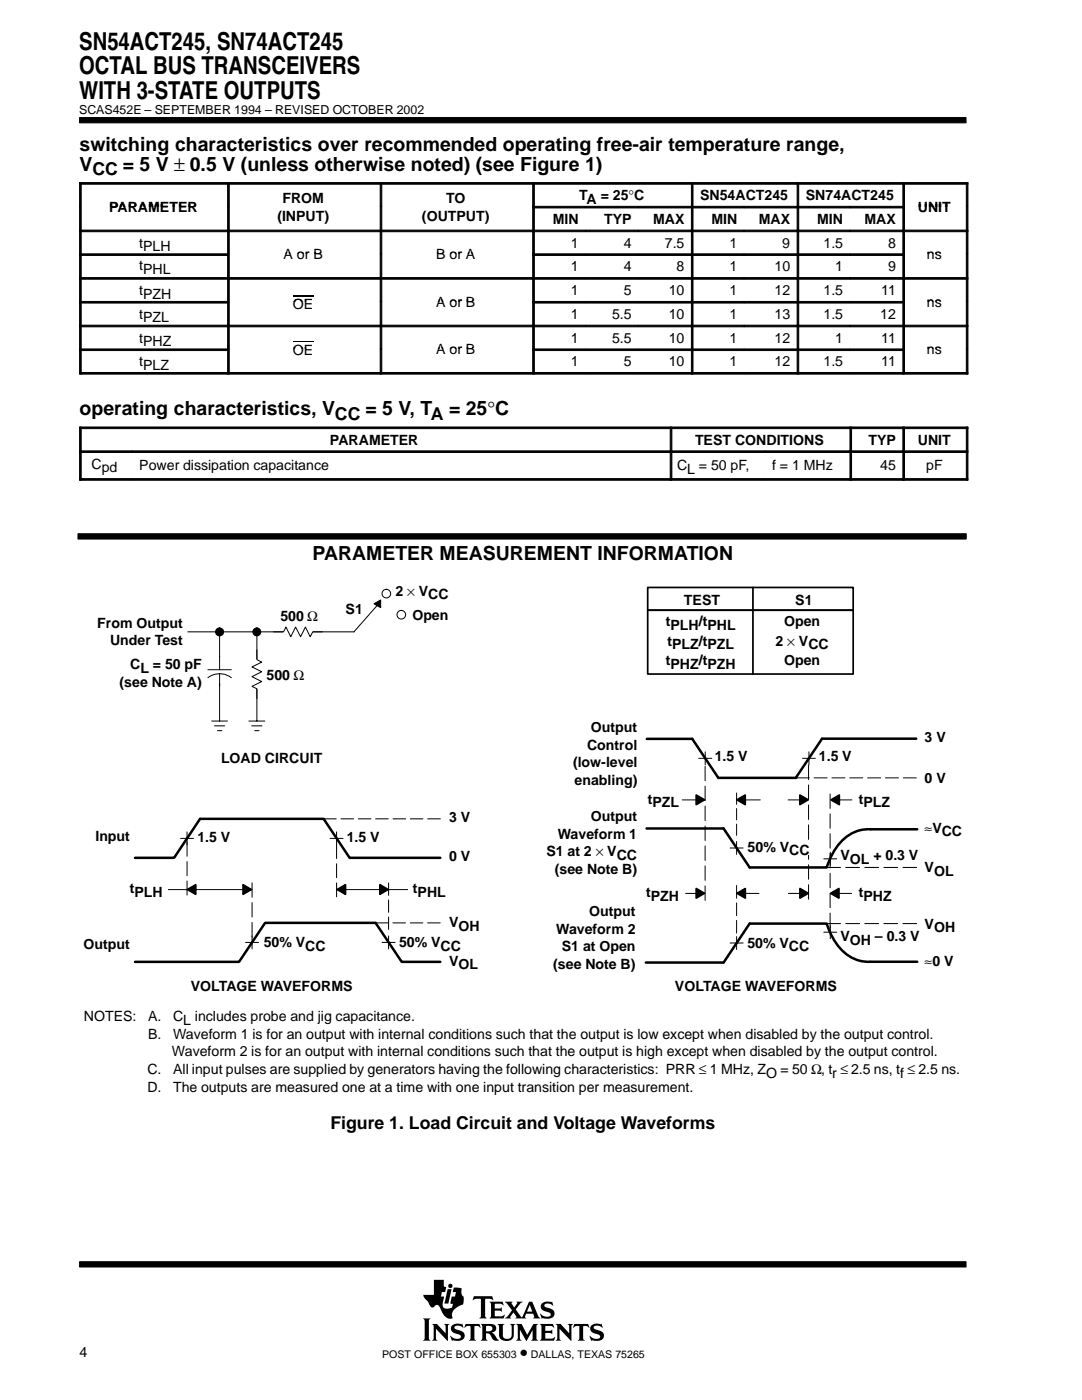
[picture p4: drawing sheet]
<svg xmlns="http://www.w3.org/2000/svg" width="216mm" height="279mm" viewBox="0 0 216 279" stroke-linecap="round" stroke-linejoin="round" font-family="sans-serif">
<g fill="#000" stroke="#000" stroke-width=".2">
<path d="M15.9 23.5h176.9v1h-176.9z" fill-rule="evenodd"/>
<path d="M15.9 251.8h176.9v1.1h-176.9z" fill-rule="evenodd"/>
</g>
<g fill="#000">
<path d="M89.3 257.3h.8l-.6 2.9h-.8z"/>
<path d="M84.4 263.1h1.5l-.3 .4v3.7l.3 .4h-1.5l.3-.6v-3.4z" fill-rule="evenodd"/>
<path d="M86.2 264.2h1l1.7 1.9v-1.5l-.3-.4h1.1l-.3 .4v3l-2.4-2.4v2l.3 .4h-1.1l.3-.6v-2.3z" fill-rule="evenodd"/>
<path d="M86.6 255.4h2v1.3l.4 .2-.2 1h-.6l-.2 .9h.6l-.2 1.1a1.11 1.11 0 0 0 .3 1.2l.6 .1 .9-.3 .2-.7-.5-.1 .2-1.3h.7l.2-.9h-.7l.3-1 1.5 .2v1l.1 .4 .3 .3v.9a.54 .54 0 0 1-.4 .7l-.4 .2a2.35 2.35 0 0 0-1.5 1.6v.4a.29 .29 0 0 1 .1 .3 .29 .29 0 0 1-.2 .3h-.1a2.21 2.21 0 0 1-2-1.9l-.1-.1a.68 .68 0 0 0-.5-.7 .68 .68 0 0 0-.8 .4 .88 .88 0 0 1-1.1-.9l-.8-.9-.2-.7h2.1z" fill-rule="evenodd"/>
<path d="M90.2 264.5a2.17 2.17 0 0 1 1.9-.2l.1-.1 .3 .8-.8-.4h-.7a.36 .36 0 0 0-.3 .4 .36 .36 0 0 0 .4 .3l.3 .1a1.19 1.19 0 0 1 1.3 1.5l-.1 .1a1.23 1.23 0 0 1-1.1 .6l-1.1-.1-.2 .1-.4-1h.1a1.37 1.37 0 0 0 2.1 .3 .6 .6 0 0 0-.8-.7 1.08 1.08 0 0 1-1-.5 1.08 1.08 0 0 1 0-1.1z" fill-rule="evenodd"/>
<path d="M92.9 264.2h2.8l.2 .8-.5-.4h-.6l-.1 .2v2.4l.3 .4h-1.4l.2-.3 .1-.3v-2.3l-.7-.1-.6 .4z" fill-rule="evenodd"/>
<path d="M94.6 258.7h3.6l.2 .8-.7-.3-.9 .1v3.4l.3 .4h-1.4l.3-.4v-3.4l-1-.1-.7 .3z" fill-rule="evenodd"/>
<path d="M95.9 264.2h2.1a.85 .85 0 0 1 1 .8 .85 .85 0 0 1-.9 .9l.4 .3 .7 1 .4 .2-.2 .1a1.11 1.11 0 0 1-1.4-.9l-.3-.4-.7-.1v1l.3 .5h-1.4l.3-.6v-2.3z" fill-rule="evenodd"/>
<path d="M97.7 259.8h2.6l.2 .7-.7-.3-1.1 .1v.8h1.1l.3-.2v.9l-.3-.2h-1.1v1l.1 .1h1.3l.5-.3h.1l-.2 .7h-2.8l.3-.5v-2.3z" fill-rule="evenodd"/>
<path d="M99.3 264.2h1.3l-.3 .4 .1 2.2 .2 .3 .8 .1a.73 .73 0 0 0 .7-.8v-1.8l-.3-.4h1l-.3 .4v1.9a1.56 1.56 0 0 1-1.3 1.2 1.56 1.56 0 0 1-1.5-.7l-.1-2.4z" fill-rule="evenodd"/>
<path d="M103 264.2h1.1l1.1 2.2 1.2-2.2h.9l-.3 .4v2.6l.4 .4h-1.4l.3-.4v-1.8l-1.3 2.2-1.3-2.2v1.7l.4 .5h-1.1l.3-.6v-2.3z" fill-rule="evenodd"/>
<path d="M100.7 259.8h1.6l-.2 .4 .5 .7 .6-.8-.1-.3h1.2l-.5 .3-.9 1.2 1 1.5a.22 .22 0 0 0 .3 .1 .22 .22 0 0 0 .1-.3l1.3-2.8h.6l1.2 2.9 .4 .4-1.4-.1a.24 .24 0 0 0 .2-.1 .24 .24 0 0 0 0-.3l-.2-.4h-1.4l-.3 .6 .3 .3h-2.2l.2-.3-.5-.9-.7 .9 .2 .3h-1.3l.5-.4 1-1.2z" fill-rule="evenodd"/>
<path d="M108.1 260.2l.1-.1a1.88 1.88 0 0 1 1.4-.3l.4 .1 .2-.2 .2 .8-1.1-.4a.44 .44 0 0 0-.7 .4 .44 .44 0 0 0 .6 .5 1.34 1.34 0 0 1 1.4 1.3 1.13 1.13 0 0 1-1.1 .9h-.8a.37 .37 0 0 0-.6 0l-.3-1h.1l.6 .5 .8 .1a.47 .47 0 0 0 .6-.5 .47 .47 0 0 0-.5-.4l-.2-.1a1.11 1.11 0 0 1-1.2-1.5z" fill-rule="evenodd"/>
<path d="M107.7 264.2h2.6l.2 .8-.6-.4-1.1 .1v.9h1l.4-.3v1l-.3-.3h-1.1v1.1h1.4l.5-.3-.2 .8h-2.8l.3-.6v-2.3z" fill-rule="evenodd"/>
<path d="M110.9 264.2h1l1.7 1.9v-1.5l-.3-.4h1l-.3 .4v3l-2.4-2.4v2l.3 .4h-1l.3-.4v-2.6z" fill-rule="evenodd"/>
<path d="M114.6 264.2h2.8l.2 .8-.5-.4h-.6l-.1 .2v2.4l.3 .4h-1.4l.3-.4v-2.4l-.1-.2h-.6l-.6 .4z" fill-rule="evenodd"/>
<path d="M118 264.5a2.12 2.12 0 0 1 1.9-.2l.1-.1 .3 .8-.8-.4h-.7a.35 .35 0 0 0-.3 .3 .35 .35 0 0 0 .2 .4l.5 .1a1.16 1.16 0 0 1 1.2 1.6 1.23 1.23 0 0 1-1.1 .6l-1.1-.1-.2 .1-.4-1 .9 .5 .7 .1a.47 .47 0 0 0 .6-.4 .47 .47 0 0 0-.6-.5 1.28 1.28 0 0 1-1.4-1.4z" fill-rule="evenodd"/>
<circle cx="89.9" cy="256.6" r=".43"/>
</g>
<g fill="#fff">
<path d="M105.7 260.4l.5 1.4h-1z"/>
<path d="M97 264.7l.6-.1a.56 .56 0 0 1 .7 .5 .56 .56 0 0 1-.7 .6h-.6z" fill-rule="evenodd"/>
</g>
<g fill="#000" stroke="#000" stroke-width=".2">
<path d="M15.9 36.4h.3v4.8h-.3z" fill-rule="evenodd"/>
<path d="M15.9 36.4h29.5v.4h-29.5z" fill-rule="evenodd"/>
<path d="M45.4 36.4h.3v4.8h-.3z" fill-rule="evenodd"/>
<path d="M45.4 36.4h30.4v.4h-30.4z" fill-rule="evenodd"/>
<path d="M75.9 36.4h.3v4.8h-.3z" fill-rule="evenodd"/>
<path d="M75.9 36.4h30.4v.4h-30.4z" fill-rule="evenodd"/>
<path d="M106.3 36.4h.3v4.8h-.3z" fill-rule="evenodd"/>
<path d="M106.3 36.4h31.6v.4h-31.6z" fill-rule="evenodd"/>
<path d="M138 36.4h.3v4.8h-.3z" fill-rule="evenodd"/>
<path d="M138 36.4h21v.4h-21z" fill-rule="evenodd"/>
<path d="M159.1 36.4h.3v4.8h-.3z" fill-rule="evenodd"/>
<path d="M159.1 36.4h21v.4h-21z" fill-rule="evenodd"/>
<path d="M180.2 36.4h.3v4.8h-.3z" fill-rule="evenodd"/>
<path d="M180.2 36.4h12.9v.4h-12.9z" fill-rule="evenodd"/>
<path d="M192.8 36.4h.3v4.8h-.3z" fill-rule="evenodd"/>
<path d="M15.9 41.2h.3v4.7h-.3z" fill-rule="evenodd"/>
<path d="M15.9 45.9h.3v4.7h-.3z" fill-rule="evenodd"/>
<path d="M15.9 45.9h29.5v.3h-29.5z" fill-rule="evenodd"/>
<path d="M15.9 50.7h.3v4.7h-.3z" fill-rule="evenodd"/>
<path d="M15.9 50.7h29.5v.3h-29.5z" fill-rule="evenodd"/>
<path d="M15.9 55.4h.3v4.7h-.3z" fill-rule="evenodd"/>
<path d="M15.9 55.4h29.5v.3h-29.5z" fill-rule="evenodd"/>
<path d="M45.4 41.2h.3v4.7h-.3z" fill-rule="evenodd"/>
<path d="M45.4 45.9h.3v4.7h-.3z" fill-rule="evenodd"/>
<path d="M45.4 45.9h30.4v.3h-30.4z" fill-rule="evenodd"/>
<path d="M45.4 50.7h.3v4.7h-.3z" fill-rule="evenodd"/>
<path d="M45.4 55.4h.3v4.7h-.3z" fill-rule="evenodd"/>
<path d="M45.4 55.4h30.4v.3h-30.4z" fill-rule="evenodd"/>
<path d="M75.9 41.2h.3v4.7h-.3z" fill-rule="evenodd"/>
<path d="M75.9 45.9h.3v4.7h-.3z" fill-rule="evenodd"/>
<path d="M75.9 45.9h30.4v.3h-30.4z" fill-rule="evenodd"/>
<path d="M75.9 50.7h.3v4.7h-.3z" fill-rule="evenodd"/>
<path d="M75.9 55.4h.3v4.7h-.3z" fill-rule="evenodd"/>
<path d="M75.9 55.4h30.4v.3h-30.4z" fill-rule="evenodd"/>
<path d="M106.3 41.2h.3v4.7h-.3z" fill-rule="evenodd"/>
<path d="M106.3 41.2h10.5v.3h-10.5z" fill-rule="evenodd"/>
<path d="M106.3 45.9h.3v4.7h-.3z" fill-rule="evenodd"/>
<path d="M106.3 45.9h10.5v.3h-10.5z" fill-rule="evenodd"/>
<path d="M106.3 50.7h.3v4.7h-.3z" fill-rule="evenodd"/>
<path d="M106.3 50.7h10.5v.3h-10.5z" fill-rule="evenodd"/>
<path d="M106.3 55.4h.3v4.7h-.3z" fill-rule="evenodd"/>
<path d="M106.3 55.4h10.5v.3h-10.5z" fill-rule="evenodd"/>
<path d="M116.9 41.2h10.5v.3h-10.5z" fill-rule="evenodd"/>
<path d="M116.9 45.9h10.5v.3h-10.5z" fill-rule="evenodd"/>
<path d="M116.9 50.7h10.5v.3h-10.5z" fill-rule="evenodd"/>
<path d="M116.9 55.4h10.5v.3h-10.5z" fill-rule="evenodd"/>
<path d="M127.4 41.2h10.5v.3h-10.5z" fill-rule="evenodd"/>
<path d="M127.4 45.9h10.5v.3h-10.5z" fill-rule="evenodd"/>
<path d="M127.4 50.7h10.5v.3h-10.5z" fill-rule="evenodd"/>
<path d="M127.4 55.4h10.5v.3h-10.5z" fill-rule="evenodd"/>
<path d="M138 41.2h.3v4.7h-.3z" fill-rule="evenodd"/>
<path d="M138 41.2h10.5v.3h-10.5z" fill-rule="evenodd"/>
<path d="M138 45.9h.3v4.7h-.3z" fill-rule="evenodd"/>
<path d="M138 45.9h10.5v.3h-10.5z" fill-rule="evenodd"/>
<path d="M138 50.7h.3v4.7h-.3z" fill-rule="evenodd"/>
<path d="M138 50.7h10.5v.3h-10.5z" fill-rule="evenodd"/>
<path d="M138 55.4h.3v4.7h-.3z" fill-rule="evenodd"/>
<path d="M138 55.4h10.5v.3h-10.5z" fill-rule="evenodd"/>
<path d="M148.5 41.2h10.5v.3h-10.5z" fill-rule="evenodd"/>
<path d="M148.5 45.9h10.5v.3h-10.5z" fill-rule="evenodd"/>
<path d="M148.5 50.7h10.5v.3h-10.5z" fill-rule="evenodd"/>
<path d="M148.5 55.4h10.5v.3h-10.5z" fill-rule="evenodd"/>
<path d="M159.1 41.2h.3v4.7h-.3z" fill-rule="evenodd"/>
<path d="M159.1 41.2h10.5v.3h-10.5z" fill-rule="evenodd"/>
<path d="M159.1 45.9h.3v4.7h-.3z" fill-rule="evenodd"/>
<path d="M159.1 45.9h10.5v.3h-10.5z" fill-rule="evenodd"/>
<path d="M159.1 50.7h.3v4.7h-.3z" fill-rule="evenodd"/>
<path d="M159.1 50.7h10.5v.3h-10.5z" fill-rule="evenodd"/>
<path d="M159.1 55.4h.3v4.7h-.3z" fill-rule="evenodd"/>
<path d="M159.1 55.4h10.5v.3h-10.5z" fill-rule="evenodd"/>
<path d="M169.6 41.2h10.5v.3h-10.5z" fill-rule="evenodd"/>
<path d="M169.6 45.9h10.5v.3h-10.5z" fill-rule="evenodd"/>
<path d="M169.6 50.7h10.5v.3h-10.5z" fill-rule="evenodd"/>
<path d="M169.6 55.4h10.5v.3h-10.5z" fill-rule="evenodd"/>
<path d="M180.2 41.2h.3v4.7h-.3z" fill-rule="evenodd"/>
<path d="M180.2 45.9h.3v4.7h-.3z" fill-rule="evenodd"/>
<path d="M180.2 45.9h12.9v.3h-12.9z" fill-rule="evenodd"/>
<path d="M180.2 50.7h.3v4.7h-.3z" fill-rule="evenodd"/>
<path d="M180.2 55.4h.3v4.7h-.3z" fill-rule="evenodd"/>
<path d="M180.2 55.4h12.9v.3h-12.9z" fill-rule="evenodd"/>
<path d="M192.8 41.2h.3v4.7h-.3z" fill-rule="evenodd"/>
<path d="M192.8 45.9h.3v4.7h-.3z" fill-rule="evenodd"/>
<path d="M192.8 50.7h.3v4.7h-.3z" fill-rule="evenodd"/>
<path d="M192.8 55.4h.3v4.7h-.3z" fill-rule="evenodd"/>
<path d="M15.9 60.2h.3v4.7h-.3z" fill-rule="evenodd"/>
<path d="M15.9 60.2h29.5v.3h-29.5z" fill-rule="evenodd"/>
<path d="M15.9 64.9h.3v4.7h-.3z" fill-rule="evenodd"/>
<path d="M15.9 64.9h29.5v.3h-29.5z" fill-rule="evenodd"/>
<path d="M15.9 69.6h.3v5.1h-.3z" fill-rule="evenodd"/>
<path d="M15.9 69.6h29.5v.4h-29.5z" fill-rule="evenodd"/>
<path d="M15.9 74.3h29.5v.4h-29.5z" fill-rule="evenodd"/>
<path d="M45.4 60.2h.3v4.7h-.3z" fill-rule="evenodd"/>
<path d="M45.4 64.9h.3v4.7h-.3z" fill-rule="evenodd"/>
<path d="M45.4 64.9h30.4v.3h-30.4z" fill-rule="evenodd"/>
<path d="M45.4 69.6h.3v5.1h-.3z" fill-rule="evenodd"/>
<path d="M45.4 74.3h30.4v.4h-30.4z" fill-rule="evenodd"/>
<path d="M75.9 60.2h.3v4.7h-.3z" fill-rule="evenodd"/>
<path d="M75.9 64.9h.3v4.7h-.3z" fill-rule="evenodd"/>
<path d="M75.9 64.9h30.4v.3h-30.4z" fill-rule="evenodd"/>
<path d="M75.9 69.6h.3v5.1h-.3z" fill-rule="evenodd"/>
<path d="M75.9 74.3h30.4v.4h-30.4z" fill-rule="evenodd"/>
<path d="M106.3 60.2h.3v4.7h-.3z" fill-rule="evenodd"/>
<path d="M106.3 60.2h10.5v.3h-10.5z" fill-rule="evenodd"/>
<path d="M106.3 64.9h.3v4.7h-.3z" fill-rule="evenodd"/>
<path d="M106.3 64.9h10.5v.3h-10.5z" fill-rule="evenodd"/>
<path d="M106.3 69.6h.3v5.1h-.3z" fill-rule="evenodd"/>
<path d="M106.3 69.6h10.5v.4h-10.5z" fill-rule="evenodd"/>
<path d="M106.3 74.3h10.5v.4h-10.5z" fill-rule="evenodd"/>
<path d="M116.9 60.2h10.5v.3h-10.5z" fill-rule="evenodd"/>
<path d="M116.9 64.9h10.5v.3h-10.5z" fill-rule="evenodd"/>
<path d="M116.9 69.6h10.5v.4h-10.5z" fill-rule="evenodd"/>
<path d="M116.9 74.3h10.5v.4h-10.5z" fill-rule="evenodd"/>
<path d="M127.4 60.2h10.5v.3h-10.5z" fill-rule="evenodd"/>
<path d="M127.4 64.9h10.5v.3h-10.5z" fill-rule="evenodd"/>
<path d="M127.4 69.6h10.5v.4h-10.5z" fill-rule="evenodd"/>
<path d="M127.4 74.3h10.5v.4h-10.5z" fill-rule="evenodd"/>
<path d="M138 60.2h.3v4.7h-.3z" fill-rule="evenodd"/>
<path d="M138 60.2h10.5v.3h-10.5z" fill-rule="evenodd"/>
<path d="M138 64.9h.3v4.7h-.3z" fill-rule="evenodd"/>
<path d="M138 64.9h10.5v.3h-10.5z" fill-rule="evenodd"/>
<path d="M138 69.6h.3v5.1h-.3z" fill-rule="evenodd"/>
<path d="M138 69.6h10.5v.4h-10.5z" fill-rule="evenodd"/>
<path d="M138 74.3h10.5v.4h-10.5z" fill-rule="evenodd"/>
<path d="M148.5 60.2h10.5v.3h-10.5z" fill-rule="evenodd"/>
<path d="M148.5 64.9h10.5v.3h-10.5z" fill-rule="evenodd"/>
<path d="M148.5 69.6h10.5v.4h-10.5z" fill-rule="evenodd"/>
<path d="M148.5 74.3h10.5v.4h-10.5z" fill-rule="evenodd"/>
<path d="M159.1 60.2h.3v4.7h-.3z" fill-rule="evenodd"/>
<path d="M159.1 60.2h10.5v.3h-10.5z" fill-rule="evenodd"/>
<path d="M159.1 64.9h.3v4.7h-.3z" fill-rule="evenodd"/>
<path d="M159.1 64.9h10.5v.3h-10.5z" fill-rule="evenodd"/>
<path d="M159.1 69.6h.3v5.1h-.3z" fill-rule="evenodd"/>
<path d="M159.1 69.6h10.5v.4h-10.5z" fill-rule="evenodd"/>
<path d="M159.1 74.3h10.5v.4h-10.5z" fill-rule="evenodd"/>
<path d="M169.6 60.2h10.5v.3h-10.5z" fill-rule="evenodd"/>
<path d="M169.6 64.9h10.5v.3h-10.5z" fill-rule="evenodd"/>
<path d="M169.6 69.6h10.5v.4h-10.5z" fill-rule="evenodd"/>
<path d="M169.6 74.3h10.5v.4h-10.5z" fill-rule="evenodd"/>
<path d="M180.2 60.2h.3v4.7h-.3z" fill-rule="evenodd"/>
<path d="M180.2 64.9h.3v4.7h-.3z" fill-rule="evenodd"/>
<path d="M180.2 64.9h12.9v.3h-12.9z" fill-rule="evenodd"/>
<path d="M180.2 69.6h.3v5.1h-.3z" fill-rule="evenodd"/>
<path d="M180.2 74.3h12.9v.4h-12.9z" fill-rule="evenodd"/>
<path d="M192.8 60.2h.3v4.7h-.3z" fill-rule="evenodd"/>
<path d="M192.8 64.9h.3v4.7h-.3z" fill-rule="evenodd"/>
<path d="M192.8 69.6h.3v5.1h-.3z" fill-rule="evenodd"/>
<path d="M15.9 85.2h.3v4.8h-.3z" fill-rule="evenodd"/>
<path d="M15.9 85.2h117.8v.3h-117.8z" fill-rule="evenodd"/>
<path d="M15.9 90h.3v5.8h-.3z" fill-rule="evenodd"/>
<path d="M15.9 90h10.5v.3h-10.5z" fill-rule="evenodd"/>
<path d="M15.9 95.5h10.5v.3h-10.5z" fill-rule="evenodd"/>
<path d="M26.4 90h107.3v.3h-107.3z" fill-rule="evenodd"/>
<path d="M26.4 95.5h107.3v.3h-107.3z" fill-rule="evenodd"/>
<path d="M133.7 85.2h.4v4.8h-.4z" fill-rule="evenodd"/>
<path d="M133.7 85.2h35.9v.3h-35.9z" fill-rule="evenodd"/>
<path d="M133.7 90h.4v5.8h-.4z" fill-rule="evenodd"/>
<path d="M133.7 90h19v.3h-19z" fill-rule="evenodd"/>
<path d="M133.7 95.5h19v.3h-19z" fill-rule="evenodd"/>
<path d="M152.7 90h16.9v.3h-16.9z" fill-rule="evenodd"/>
<path d="M152.7 95.5h16.9v.3h-16.9z" fill-rule="evenodd"/>
<path d="M169.6 85.2h.3v4.8h-.3z" fill-rule="evenodd"/>
<path d="M169.6 85.2h10.5v.3h-10.5z" fill-rule="evenodd"/>
<path d="M169.6 90h.3v5.8h-.3z" fill-rule="evenodd"/>
<path d="M169.6 90h10.5v.3h-10.5z" fill-rule="evenodd"/>
<path d="M169.6 95.5h10.5v.3h-10.5z" fill-rule="evenodd"/>
<path d="M180.2 85.2h.3v4.8h-.3z" fill-rule="evenodd"/>
<path d="M180.2 85.2h12.9v.3h-12.9z" fill-rule="evenodd"/>
<path d="M180.2 90h.3v5.8h-.3z" fill-rule="evenodd"/>
<path d="M180.2 90h12.9v.3h-12.9z" fill-rule="evenodd"/>
<path d="M180.2 95.5h12.9v.3h-12.9z" fill-rule="evenodd"/>
<path d="M192.8 85.2h.3v4.8h-.3z" fill-rule="evenodd"/>
<path d="M192.8 90h.3v5.8h-.3z" fill-rule="evenodd"/>
<path d="M15.6 106.5h177.2v1.1h-177.2z" fill-rule="evenodd"/>
</g>
<path d="M58.5 59h4M58.5 68.2h4" fill="none" stroke="#000" stroke-width=".25"/>
<path d="M33.3 177.5h17M36 167.3h2.6M37.3 166v2.6M65.9 167.3h2.6M67.2 166v2.6M67.2 177.5h16.8M49 188.1h2.6M50.3 186.8v2.6M76.2 188.1h2.6M77.5 186.8v2.6" fill="none" stroke="#000" stroke-width=".2"/>
<path d="M26.9 171.2h7.8l5.2-7.8h24.7l5.2 7.8h18.1M26.9 192h20.8l5.2-7.8h22l5.3 7.8h7.7" fill="none" stroke="#000" stroke-width=".5"/>
<path d="M37.3 168.1v10.6" fill="none" stroke="#000" stroke-width=".2" stroke-dasharray="2.8 1.1"/>
<path d="M64.6 163.4h23.3M77.5 185.5v-9.3" fill="none" stroke="#000" stroke-width=".2" stroke-dasharray="2.5 .9"/>
<path d="M67.2 179v-10.5" fill="none" stroke="#000" stroke-width=".2" stroke-dasharray="2.8 1"/>
<path d="M50.3 176.2v10.8" fill="none" stroke="#000" stroke-width=".2" stroke-dasharray="2.9 1.1"/>
<g fill="#000" stroke="#000" stroke-width=".34">
<path d="M38.3 177.5a.1 .1 0 0 1 .2 0 .1 .1 0 0 1-.2 0zM37.4 177.5l1.7-.9v1.9z" fill-rule="evenodd"/>
<path d="M49.1 177.5a.06 .06 0 0 1 .1 0 .06 .06 0 0 1-.1 0zM48.5 176.6v1.9l1.7-1z" fill-rule="evenodd"/>
<path d="M68.2 177.5a.06 .06 0 0 1 .1 0 .06 .06 0 0 1-.1 0zM67.3 177.5l1.6-.9v1.9z" fill-rule="evenodd"/>
<path d="M76.4 177.5v.1zM75.8 176.6v1.9l1.7-1z" fill-rule="evenodd"/>
</g>
<g fill="#fff">
<path d="M24.6 176.2h8.9v2.7h-8.9z" fill-rule="evenodd"/>
<path d="M81.4 176.2h9.9v2.7h-9.9z" fill-rule="evenodd"/>
</g>
<path d="M74.9 184.2h13" fill="none" stroke="#000" stroke-width=".2" stroke-dasharray="2.5 .9"/>
<path d="M37.5 126.1h33.2" fill="none" stroke="#000" stroke-width=".2"/>
<path d="M56.6 125.2h5.8v1.9h-5.8z" fill-rule="evenodd" fill="#fff"/>
<path d="M54.6 126.1h2l.5-1 .9 2 1-2 1 2 .9-2 1 2 .5-1h1.9M75.5 120.6l-4.9 5.5" fill="none" stroke="#000" stroke-width=".2"/>
<path d="M74.6 120.5l1.4 .8v-1.6z" fill-rule="evenodd" fill="#000" stroke="#000" stroke-width=".2"/>
<circle cx="80.1" cy="122.7" r=".86" fill="#fff"/>
<circle cx="80.1" cy="122.7" r=".86" fill="none" stroke="#000" stroke-width=".2"/>
<circle cx="77.1" cy="118.5" r=".86" fill="#fff"/>
<g fill="none" stroke="#000" stroke-width=".2">
<path d="M43.8 126.1v17.8M51.3 126.4v17.5M42.2 143.9h3.2M42.8 144.9h2M43.4 145.8h.9M49.7 143.9h3.1M50.2 144.9h2.1M50.8 145.8h.9"/>
<circle cx="77.1" cy="118.5" r=".86"/>
</g>
<path d="M41.5 131h4.7v5.2h-4.7z" fill-rule="evenodd" fill="#fff"/>
<path d="M41.5 135.3a3.8 3.8 0 0 1 4.7 0M41.5 133.7h4.7M43.8 131v2.7M43.8 134.5v2.4" fill="none" stroke="#000" stroke-width=".2"/>
<path d="M50.3 131.6h2v5.9h-2z" fill-rule="evenodd" fill="#fff"/>
<path d="M51.3 129.7v1.9l.9 .5-1.9 1 1.9 1-1.9 .9 1.9 1-1.9 1 1 .5v1.9M136.1 159.6h4.5M147.4 159.6h4.3M157.3 159.6h4M166 159.6h4M136.8 178.3h3.8M147.2 178.3h4.2M157.3 178.3h3.9M145.7 188.2h2.6M147 186.9v2.6M164.4 186h2.6M165.7 184.7v2.6" fill="none" stroke="#000" stroke-width=".2"/>
<g fill="#000" stroke="#000" stroke-width=".34">
<circle cx="43.8" cy="126.1" r=".73"/>
<circle cx="51.2" cy="126.1" r=".72"/>
</g>
<g fill="#000">
<circle cx="43.8" cy="126.1" r=".17"/>
<circle cx="51.3" cy="126.1" r=".17"/>
</g>
<path d="M129.2 117.2h41v4.6h-41zM150.2 117.2v17.3M129.2 121.8h41v12.7h-41z" fill="none" stroke="#000" stroke-width=".34"/>
<path d="M161.3 179.5v-26.9" fill="none" stroke="#000" stroke-width=".2" stroke-dasharray="2.9 1.1"/>
<path d="M129.1 147.5h9M143.3 155.2h15.6M164 147.4h18.8M128.9 192.1h15.5M149.6 184.3h15.4a10.9 10.9 0 0 0 5.7 7.2l1.3 .3 1.7 .1M173.7 191.9h9.3" fill="none" stroke="#000" stroke-width=".5"/>
<path d="M148.2 167.9h14.5v2.7h-14.5z" fill-rule="evenodd" fill="#fff"/>
<g fill="#000" stroke="#000" stroke-width=".34">
<path d="M139.5 159.6a.06 .06 0 0 1 .1 0 .06 .06 0 0 1-.1 0zM138.9 158.7v1.9l1.7-1z" fill-rule="evenodd"/>
<path d="M148 159.6h.1zM147 159.6l1.7-.9v1.9z" fill-rule="evenodd"/>
<path d="M160.2 159.6a.05 .05 0 0 1 .1 0 .05 .05 0 0 1-.1 0zM159.6 158.7v1.9l1.7-1z" fill-rule="evenodd"/>
<path d="M166.8 159.6h.1zM165.8 159.6l1.7-.9v1.9z" fill-rule="evenodd"/>
<path d="M139.5 178.3a.06 .06 0 0 1 .1 0 .06 .06 0 0 1-.1 0zM138.9 177.3v1.9l1.7-.9z" fill-rule="evenodd"/>
<path d="M148 178.2l.1 .1zM147.1 178.3l1.6-1v1.9z" fill-rule="evenodd"/>
<path d="M160.2 178.2l.1 .1zM159.6 177.3v1.9l1.7-.9z" fill-rule="evenodd"/>
<path d="M166.7 178.3a.06 .06 0 0 1 .1 0 .06 .06 0 0 1-.1 0zM165.7 178.3l1.7-1v1.9z" fill-rule="evenodd"/>
</g>
<path d="M138.1 147.4l5.2 7.8M164 147.4l-5.2 7.8M129 165.3h15.4l5.2 7.8h15.4a10.9 10.9 0 0 1 5.7-7.1l2.1-.5h10.2M149.6 184.3l-5.2 7.8" fill="none" stroke="#000" stroke-width=".5"/>
<path d="M147 186.2v-9.5" fill="none" stroke="#000" stroke-width=".2" stroke-dasharray="2.5 .9"/>
<path d="M165 173.1h18M165 184.3h18" fill="none" stroke="#000" stroke-width=".2" stroke-dasharray="2.8 1"/>
<path d="M139.4 151.3h2.6M140.7 150v2.6M160.1 151.3h2.6M161.4 150v2.6M145.7 169.2h2.6M147 167.9v2.6M164.4 171.4h2.6M165.7 170.1v2.6M165.7 178.3h4.2" fill="none" stroke="#000" stroke-width=".2"/>
<path d="M140.7 179.7v-26.9M165.6 185.1v-26.6" fill="none" stroke="#000" stroke-width=".2" stroke-dasharray="2.9 1.1"/>
<path d="M158.9 155.2h24.1" fill="none" stroke="#000" stroke-width=".2" stroke-dasharray="2.6 1"/>
<path d="M147 166.7v-8.5" fill="none" stroke="#000" stroke-width=".2" stroke-dasharray="2.3 .8"/>
<g font-size="4.9">
<text x="15.8" y="9.9">SN54ACT245, SN74ACT245</text>
<text x="15.8" y="14.8">OCTAL BUS TRANSCEIVERS</text>
<text x="15.8" y="19.8">WITH 3-STATE OUTPUTS</text>
</g>
<g font-size="3.9">
<text x="15.9" y="30.2">switching characteristics over recommended operating free-air temperature range,</text>
<text x="15.9" y="34.1">V</text>
<text x="15.9" y="82.9">operating characteristics, V</text>
<text x="62.4" y="111.8">PARAMETER MEASUREMENT INFORMATION</text>
</g>
<g font-size="3.5">
<text x="18.5" y="35">CC = 5 V ± 0.5 V (unless otherwise noted) (see Figure 1)</text>
<text x="66.8" y="83.8">CC = 5 V, TA = 25°C</text>
<text x="65.9" y="225.3">Figure 1. Load Circuit and Voltage Waveforms</text>
<text x="103.7" y="271">•</text>
</g>
<g font-size="2.8">
<text x="56.4" y="40.6">FROM</text>
<text x="89" y="40.6">TO</text>
<text x="115.5" y="39.9">TA = 25°C</text>
<text x="139.7" y="39.9">SN54ACT245</text>
<text x="160.8" y="39.9">SN74ACT245</text>
<text x="21.8" y="42.3">PARAMETER</text>
<text x="55.3" y="44.1">(INPUT)</text>
<text x="84.2" y="44.1">(OUTPUT)</text>
<text x="110.3" y="44.7">MIN</text>
<text x="120.5" y="44.7">TYP</text>
<text x="130.3" y="44.7">MAX</text>
<text x="142" y="44.7">MIN</text>
<text x="151.4" y="44.7">MAX</text>
<text x="163.1" y="44.7">MIN</text>
<text x="172.5" y="44.7">MAX</text>
<text x="183.1" y="42.3">UNIT</text>
<text x="27.8" y="49.4">tPLH</text>
<text x="27.8" y="54">tPHL</text>
<text x="56.6" y="51.8">A or B</text>
<text x="87" y="51.8">B or A</text>
<text x="113.9" y="49.4">1</text>
<text x="124.5" y="49.4">4</text>
<text x="132.7" y="49.4">7.5</text>
<text x="145.6" y="49.4">1</text>
<text x="156.1" y="49.4">9</text>
<text x="164.3" y="49.4">1.5</text>
<text x="177.2" y="49.4">8</text>
<text x="184.9" y="51.8">ns</text>
<text x="27.8" y="58.9">tPZH</text>
<text x="113.9" y="54.1">1</text>
<text x="113.9" y="58.9">1</text>
<text x="124.5" y="54.1">4</text>
<text x="124.5" y="58.9">5</text>
<text x="133.4" y="58.9">10</text>
<text x="135" y="54.1">8</text>
<text x="145.6" y="54.1">1</text>
<text x="145.6" y="58.9">1</text>
<text x="154.5" y="54.1">10</text>
<text x="154.5" y="58.9">12</text>
<text x="164.3" y="58.9">1.5</text>
<text x="166.7" y="54.1">1</text>
<text x="175.8" y="58.9">11</text>
<text x="177.2" y="54.1">9</text>
<text x="27.8" y="63.6">tPZL</text>
<text x="58.5" y="61.7">OE</text>
<text x="87" y="61.2">A or B</text>
<text x="113.9" y="63.6">1</text>
<text x="122.1" y="63.6">5.5</text>
<text x="133.4" y="63.6">10</text>
<text x="145.6" y="63.6">1</text>
<text x="154.5" y="63.6">13</text>
<text x="164.3" y="63.6">1.5</text>
<text x="175.6" y="63.6">12</text>
<text x="184.9" y="61.2">ns</text>
<text x="27.8" y="68.4">tPHZ</text>
<text x="58.5" y="70.8">OE</text>
<text x="87" y="70.7">A or B</text>
<text x="113.9" y="68.4">1</text>
<text x="122.1" y="68.4">5.5</text>
<text x="133.4" y="68.4">10</text>
<text x="145.6" y="68.4">1</text>
<text x="154.5" y="68.4">12</text>
<text x="166.7" y="68.4">1</text>
<text x="175.8" y="68.4">11</text>
<text x="184.9" y="70.7">ns</text>
<text x="27.8" y="73.1">tPLZ</text>
<text x="113.9" y="73.1">1</text>
<text x="124.5" y="73.1">5</text>
<text x="133.4" y="73.1">10</text>
<text x="145.6" y="73.1">1</text>
<text x="154.5" y="73.1">12</text>
<text x="164.3" y="73.1">1.5</text>
<text x="175.8" y="73.1">11</text>
<text x="65.8" y="88.7">PARAMETER</text>
<text x="138.7" y="88.7">TEST CONDITIONS</text>
<text x="173.3" y="88.7">TYP</text>
<text x="183.1" y="88.7">UNIT</text>
<text x="18.3" y="93.5">Cpd</text>
<text x="27.8" y="93.8">Power dissipation capacitance</text>
<text x="135.1" y="93.8">CL = 50 pF,</text>
<text x="154.1" y="93.8">f = 1 MHz</text>
<text x="175.6" y="93.8">45</text>
<text x="184.8" y="93.8">pF</text>
<text x="78.9" y="118.9">2 × VCC</text>
<text x="19.4" y="125.3">From Output</text>
<text x="55.9" y="123.9">500 Ω</text>
<text x="69" y="122.6">S1</text>
<text x="82.3" y="123.7">Open</text>
<text x="132.9" y="125">tPLH/tPHL</text>
<text x="136.5" y="120.7">TEST</text>
<text x="156.5" y="125">Open</text>
<text x="158.7" y="120.7">S1</text>
<text x="22" y="128.8">Under Test</text>
<text x="133.2" y="128.9">tPLZ/tPZL</text>
<text x="154.8" y="128.9">2 × VCC</text>
<text x="23.9" y="137.1">(see Note A)</text>
<text x="26" y="133.6">CL = 50 pF</text>
<text x="53.2" y="135.8">500 Ω</text>
<text x="132.9" y="132.8">tPHZ/tPZH</text>
<text x="156.5" y="132.8">Open</text>
<text x="117.1" y="149.6">Control</text>
<text x="117.9" y="146.1">Output</text>
<text x="184.5" y="148.2">3 V</text>
<text x="44.1" y="152.2">LOAD CIRCUIT</text>
<text x="114.3" y="153.1">(low-level</text>
<text x="142.6" y="151.9">1.5 V</text>
<text x="163.4" y="151.9">1.5 V</text>
<text x="114.7" y="156.7">enabling)</text>
<text x="129.3" y="160.4">tPZL</text>
<text x="171.4" y="160.4">tPLZ</text>
<text x="184.5" y="156.3">0 V</text>
<text x="19" y="167.9">Input</text>
<text x="89.6" y="164.1">3 V</text>
<text x="111.3" y="167.4">Waveform 1</text>
<text x="117.9" y="163.9">Output</text>
<text x="184.5" y="166.2">≈VCC</text>
<text x="39.4" y="168.1">1.5 V</text>
<text x="69.2" y="168.1">1.5 V</text>
<text x="89.6" y="171.9">0 V</text>
<text x="109" y="170.9">S1 at 2 × VCC</text>
<text x="149.2" y="170">50% VCC</text>
<text x="167.7" y="171.6">VOL + 0.3 V</text>
<text x="25.9" y="178.3">tPLH</text>
<text x="82.4" y="178.3">tPHL</text>
<text x="110.7" y="174.4">(see Note B)</text>
<text x="128.9" y="179.1">tPZH</text>
<text x="171.4" y="179.1">tPHZ</text>
<text x="184.5" y="174.1">VOL</text>
<text x="89.6" y="185.1">VOH</text>
<text x="117.6" y="182.8">Output</text>
<text x="184.5" y="185.4">VOH</text>
<text x="16.7" y="189.3">Output</text>
<text x="52.6" y="189">50% VCC</text>
<text x="79.6" y="189">50% VCC</text>
<text x="111" y="186.3">Waveform 2</text>
<text x="112.1" y="189.8">S1 at Open</text>
<text x="149.1" y="189.2">50% VCC</text>
<text x="167.7" y="187.8">VOH – 0.3 V</text>
<text x="38.1" y="197.8">VOLTAGE WAVEFORMS</text>
<text x="89.6" y="192.7">VOL</text>
<text x="110.4" y="193.4">(see Note B)</text>
<text x="134.7" y="197.8">VOLTAGE WAVEFORMS</text>
<text x="184.5" y="192.9">≈0 V</text>
<text x="16.7" y="203.8">NOTES:</text>
<text x="29.6" y="203.8">A.</text>
<text x="34.5" y="203.8">CL includes probe and jig capacitance.</text>
<text x="29.6" y="207.3">B.</text>
<text x="34.5" y="207.3">Waveform 1 is for an output with internal conditions such that the output is low except when disabled by the output control.</text>
<text x="29.4" y="214.3">C.</text>
<text x="34.3" y="210.8">Waveform 2 is for an output with internal conditions such that the output is high except when disabled by the output control.</text>
<text x="34.5" y="214.3">All input pulses are supplied by generators having the following characteristics: PRR ≤ 1 MHz, ZO = 50 Ω, tr ≤ 2.5 ns, tf ≤ 2.5 ns.</text>
<text x="29.4" y="217.9">D.</text>
<text x="34.5" y="217.9">The outputs are measured one at a time with one input transition per measurement.</text>
<text x="15.9" y="270.8">4</text>
</g>
<text font-size="2.5" x="15.8" y="22.7">SCAS452E – SEPTEMBER 1994 – REVISED OCTOBER 2002</text>
<g font-size="2.1">
<text x="76.3" y="271">POST OFFICE BOX 655303</text>
<text x="105.9" y="271">DALLAS, TEXAS 75265</text>
</g>
</svg>
